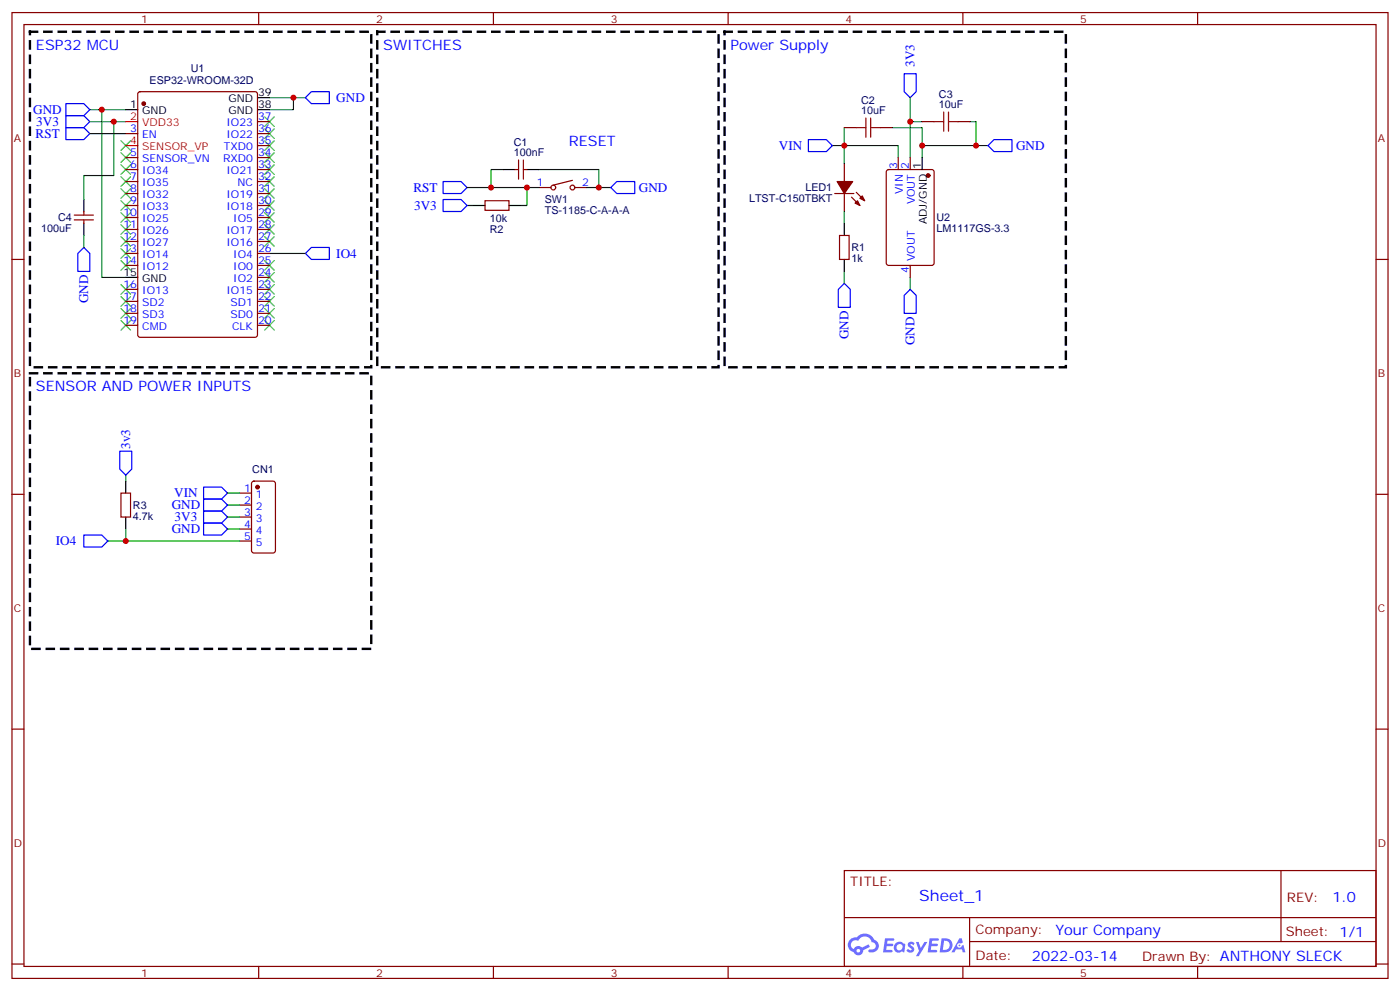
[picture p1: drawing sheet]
<svg xmlns="http://www.w3.org/2000/svg" width="412mm" height="292mm" viewBox="0 0 412 292" stroke-linecap="round" stroke-linejoin="round" font-family="sans-serif">
<g fill="none" stroke="#870000" stroke-width=".35">
<path d="M3.5 3.7h405.4v284.3h-405.4zM7.1 7.2h398.2v277.3h-398.2zM76.2 3.7v3.5M145.3 3.7v3.5M214.5 3.7v3.5M283.6 3.7v3.5M352.8 3.7v3.5M3.5 76.4h3.6M405.3 76.4h3.6M3.5 145.5h3.6M405.3 145.5h3.6M3.5 214.7h3.6"/>
<path d="M405.3 214.7h3.6M248.7 256.3h156.6v28.2h-156.6zM377.3 256.3v20.9M248.7 270.1h156.5M285.6 277.2h119.6M285.6 270.1v14.2M3.5 283.8h3.6M76.2 284.5v3.5M145.3 284.5v3.5M214.5 284.5v3.5M283.6 284.5v3.5M352.8 284.5v3.5"/>
<path d="M405.3 283.8h3.6"/>
</g>
<g fill="#5487ff">
<path d="M267.7 277.5a1.22 1.22 0 0 1 1.7 .2l-.4 .6a.47 .47 0 0 0-.3-.4 .47 .47 0 0 0-.5 .2l.1 .2a1.14 1.14 0 0 1 .8 1.8 1.14 1.14 0 0 1-1.9 0l-.2-.2 .5-.6 .7 .5a.29 .29 0 0 0 .3-.3 .29 .29 0 0 0-.2-.3 1.04 1.04 0 0 1-.6-1.7z"/>
<path d="M260.7 276.2h2.4l.3 .2-.2 .5-1.8 .1-.1 .8h1.5l.3 .4-.3 .4h-1.6l-.2 1.1h1.7l.2 .3-.2 .3-2.6 .1z"/>
<path d="M273.8 276.2h2.4l.3 .2-.1 .5-1.8 .1-.2 .8h1.6l.3 .4-.4 .4-1.6-.1-.1 1.1 1.7 .1 .2 .3-.2 .3-2.6 .1z"/>
<path d="M282.6 276.2h.7l.3 1.3-.6 .3a.69 .69 0 0 0-1 .3 .69 .69 0 0 0 .4 .9 .69 .69 0 0 0 .9-.6l.5-.2 .6 2.2h-.8l-.2-.9h-1.8l-.5 .9h-.8z"/>
<path d="M269.8 277.3h.8l.6 1.8 1.1-1.8h.9l-2.6 4.2h-.8l.9-1.5z"/>
<path d="M277.4 276.2l-.6 4.2h1.3a2.11 2.11 0 0 0 2.5-2.1 2.11 2.11 0 0 0-2.5-2.1zM278.1 277a1.39 1.39 0 0 1 1.7 1.4 1.39 1.39 0 0 1-1.8 1.2h-.3z"/>
<path d="M263.7 277.8a1.54 1.54 0 0 0-.1 2.2 1.54 1.54 0 0 0 2.2 .1l.6 .3 .3-2.3-.2-.3h-.4a1.49 1.49 0 0 0-2.4 0zM264 278.8a.94 .94 0 0 1 1.8 0 .94 .94 0 0 1-1.8 0z"/>
<path d="M250.4 276.6a2.18 2.18 0 0 0 1.1 3.7 1.44 1.44 0 0 0 1.6 .9 1.44 1.44 0 0 0 1.2-1.4l2-1.1-.5-.7-1.9 1a1.47 1.47 0 0 0-2.4 .4 1.39 1.39 0 0 1-.7-1.9 1.39 1.39 0 0 1 2-.5 2.12 2.12 0 0 1 2.2-1.3 2.12 2.12 0 0 1 1.9 1.7 1.14 1.14 0 0 1 1.1 1.4 1.14 1.14 0 0 1-1.7 .7 .43 .43 0 0 0-.5 .4 .43 .43 0 0 0 .4 .5 1.98 1.98 0 0 0 2.5-1.2 1.98 1.98 0 0 0-1.2-2.6 3.1 3.1 0 0 0-5.3-.6l-.9 .1zM252.3 279.9a.55 .55 0 0 1 1.1 0 .55 .55 0 0 1-1.1 0z"/>
<circle cx="282.6" cy="278.3" r=".26"/>
</g>
<path d="M8.8 9.3h100.6v98.8h-100.6zM111.1 9.3h100.6v98.8h-100.6zM213.4 9.3h100.6v98.8h-100.6zM8.8 109.9h100.6v81.1h-100.6z" fill="none" stroke="#000" stroke-width=".71" stroke-dasharray="2.1 2.1"/>
<g fill="none" stroke="#870000" stroke-width=".35">
<path d="M37 39.3h3.6M40.8 27.2l.5-.2h33.8l.7 .4v71.2l-.4 .7h-34.1l-.7-.5v-71.1zM75.8 35.8h3.6M75.8 39.3h3.6M248.7 37.6h3.5M259.3 37.6h3.5M271.6 35.8h3.6M282.2 35.8h3.6M37 57h3.6M37 49.9h3.6M37 46.4h3.6M37 53.4h3.6"/>
<path d="M75.8 57h3.6M75.8 49.9h3.6M75.8 42.9h3.6M75.8 46.4h3.6M75.8 53.4h3.6M142.9 59.1h7v2.8h-7zM151.7 49.9h1.1M152.8 47.1v5.6M154.2 47.1v5.6M154.2 49.9h1M158.7 55.2h3.6M168.6 53.1l-5.6 1.4"/>
<path d="M169.3 55.2h3.6M245.9 57h5.6M248.7 48.2v5.2M248.7 57v5.3M250.8 58l2.5 2.5M252.2 56.6l2.5 2.5M261.3 50.1l.5-.2h12.7l.6 .4 .1 27.1-.5 .7h-12.9l-.7-.4v-27.1zM264.6 46.4v3.5M268.1 46.4v3.5M21.9 63.3h5.6M21.9 64.7h5.6M24.7 62.3v1"/>
<path d="M24.7 64.7v1.1M37 60.5h3.6M37 64h3.6M37 67.6h3.6M37 71.1h3.6M37 74.6h3.6M37 78.1h3.6M75.8 60.5h3.6M75.8 64h3.6M75.8 67.6h3.6M75.8 71.1h3.6M75.8 74.6h3.6"/>
<path d="M75.8 78.1h3.6M247.3 69.3h2.8v7.1h-2.8zM268.1 78.1v3.6M37 85.2h3.6M37 88.7h3.6M37 92.3h3.6M37 95.8h3.6M75.8 81.7h3.6M75.8 85.2h3.6M75.8 88.7h3.6M75.8 92.3h3.6M75.8 95.8h3.6"/>
<path d="M35.6 145.2h2.9v7h-2.9zM70.6 145.2h3.5M70.6 148.7h3.5M70.6 152.2h3.5M70.6 155.8h3.5M70.6 159.3h3.5M74.3 141.8l.5-.2h5.6l.7 .5v20l-.4 .7h-5.9l-.7-.5v-20z"/>
<circle cx="163" cy="55.2" r=".71"/>
<circle cx="168.6" cy="55.2" r=".71"/>
</g>
<g fill="#870000" stroke="#870000" stroke-width=".35">
<path d="M246.6 53.4h4.6l-2.5 3.6z"/>
<path d="M253.3 58.4l.7-.7 .7 1.4z"/>
<path d="M251.9 59.8l.7-.7 .7 1.4z"/>
<circle cx="75.8" cy="143.4" r=".53"/>
<circle cx="273.4" cy="51.7" r=".53"/>
<circle cx="42.3" cy="30.5" r=".53"/>
</g>
<g fill="none" stroke="#00f" stroke-width=".35">
<path d="M19.4 30.5h5.3l1.8 1.8-1.8 1.7h-5.3zM19.4 34h5.3l1.8 1.8-1.8 1.8h-5.3zM19.4 37.6h5.3l1.8 1.7-1.8 1.8h-5.3zM90 28.8l1.7-1.8h5.3v3.5h-5.3zM266.3 21.7h3.6v5.3l-1.8 1.8-1.8-1.8zM130.5 53.4h5.3l1.8 1.8-1.8 1.8h-5.3zM130.5 58.7h5.3l1.8 1.8-1.8 1.8h-5.3zM181.7 53.4h5.3v3.6h-5.3l-1.8-1.8zM238.1 41.1h5.3l1.8 1.8-1.8 1.7h-5.3zM291 42.9l1.8-1.8h5.3v3.5h-5.3zM24.7 72.8l1.8 1.8v5.3h-3.6v-5.3zM90 74.6l1.7-1.8h5.3v3.6h-5.3z"/>
<path d="M248.7 83.4l1.8 1.8v5.3h-3.6v-5.3zM268.1 85.2l1.8 1.8v5.3h-3.6v-5.3zM35.3 132.8h3.5v5.3l-1.8 1.8-1.7-1.8zM24.7 157.5h5.3l1.7 1.8-1.7 1.7h-5.3zM60 143.4h5.3l1.7 1.8-1.7 1.7h-5.3zM60 146.9h5.3l1.7 1.8-1.7 1.8h-5.3zM60 154h5.3l1.7 1.8-1.7 1.7h-5.3zM60 150.5h5.3l1.7 1.7-1.7 1.8h-5.3z"/>
</g>
<g fill="none" stroke="#008700" stroke-width=".35">
<path d="M26.5 32.3h3.5M26.5 35.8h10.5M26.5 39.3h10.5M33.5 35.8v15.9h-8.8v7M37 32.3h-7v49.4h7M79.4 28.8h7v3.5h-7M86.4 28.8h3.6M248.7 37.6v10.6M262.8 37.6h8.8v5.3M268.1 35.8h3.5M268.1 28.8v17.6M285.8 35.8h1.7v7.1"/>
<path d="M137.6 55.2h21.1M148.2 49.9h-3.6v5.3M155.2 55.2v5.3h-1.7M158.7 49.9h17.7v5.3M172.9 55.2h7M245.2 42.9h19.4v3.5M291 42.9h-19.4v3.5M24.7 69.3v3.5M79.4 74.6h10.6M137.6 60.5h1.7M248.7 62.3v3.5M248.7 79.9v3.5"/>
<path d="M268.1 81.7v3.5M37 139.9v1.7M31.7 159.3h38.9M37 155.8v3.5M67 145.2h3.6M67 148.7h3.6M67 155.8h3.6M67 152.2h3.6"/>
</g>
<g fill="none" stroke="#000" stroke-width=".35">
<path d="M37 32.3h3.6M75.8 28.8h3.6M75.8 32.3h3.6M24.7 58.7v3.6M148.2 49.9h3.5M155.2 49.9h3.5M271.6 46.4v3.5M24.7 65.8v3.5M139.3 60.5h3.6M149.9 60.5h3.6M248.7 65.8v3.5M248.7 76.4v3.5"/>
<path d="M37 81.7h3.6M37 141.6v3.6M37 152.2v3.6"/>
</g>
<g fill="none" stroke="#3c3" stroke-width=".35">
<path d="M78 34.4l2.8 2.8M78 37.9l2.8 2.8M80.8 34.4l-2.8 2.8M80.8 37.9l-2.8 2.8M35.6 59.1l2.9 2.8M35.6 55.6l2.9 2.8M35.6 52l2.9 2.9M35.6 48.5l2.9 2.8M35.6 45l2.9 2.8M35.6 41.5l2.9 2.8M38.5 59.1l-2.9 2.8M38.5 55.6l-2.9 2.8"/>
<path d="M38.5 52l-2.9 2.9M38.5 48.5l-2.9 2.8M38.5 45l-2.9 2.8M38.5 41.5l-2.9 2.8M78 48.5l2.8 2.8M78 52l2.8 2.9M78 55.6l2.8 2.8M78 59.1l2.8 2.8M78 41.5l2.8 2.8M78 45l2.8 2.8M80.8 52l-2.8 2.9M80.8 41.5l-2.8 2.8"/>
<path d="M80.8 48.5l-2.8 2.8M80.8 55.6l-2.8 2.8M80.8 59.1l-2.8 2.8M80.8 45l-2.8 2.8M35.6 76.7l2.9 2.9M35.6 73.2l2.9 2.8M35.6 69.7l2.9 2.8M35.6 66.1l2.9 2.9M35.6 62.6l2.9 2.8M38.5 76.7l-2.9 2.9M38.5 73.2l-2.9 2.8M38.5 69.7l-2.9 2.8"/>
<path d="M38.5 66.1l-2.9 2.9M38.5 62.6l-2.9 2.8M78 62.6l2.8 2.8M78 66.1l2.8 2.9M78 69.7l2.8 2.8M78 76.7l2.8 2.9M80.8 62.6l-2.8 2.8M80.8 66.1l-2.8 2.9M80.8 69.7l-2.8 2.8M80.8 76.7l-2.8 2.9M35.6 94.4l2.9 2.8M35.6 90.8l2.9 2.9"/>
<path d="M35.6 87.3l2.9 2.8M35.6 83.8l2.9 2.8M38.5 94.4l-2.9 2.8M38.5 90.8l-2.9 2.9M38.5 87.3l-2.9 2.8M38.5 83.8l-2.9 2.8M78 80.3l2.8 2.8M78 83.8l2.8 2.8M78 87.3l2.8 2.8M78 90.8l2.8 2.9M78 94.4l2.8 2.8M80.8 80.3l-2.8 2.8"/>
<path d="M80.8 83.8l-2.8 2.8M80.8 87.3l-2.8 2.8M80.8 90.8l-2.8 2.9M80.8 94.4l-2.8 2.8"/>
</g>
<path d="M252.2 37.6h2.9M255.1 34.7v5.7M256.5 37.6h2.8M256.5 34.7v5.7M275.2 35.8h2.8M278 33v5.6M279.4 35.8h2.8M279.4 33v5.6" fill="none" stroke="#a10000" stroke-width=".35"/>
<path d="M37 35.8h3.6M37 42.9h3.6" fill="none" stroke="#f00" stroke-width=".35"/>
<g fill="#c00">
<circle cx="37" cy="159.3" r=".88"/>
<circle cx="30" cy="32.3" r=".88"/>
<circle cx="86.4" cy="28.8" r=".88"/>
<circle cx="268.1" cy="35.8" r=".88"/>
<circle cx="287.5" cy="42.9" r=".88"/>
<circle cx="271.6" cy="42.9" r=".88"/>
<circle cx="248.7" cy="42.9" r=".88"/>
<circle cx="155.2" cy="55.2" r=".88"/>
<circle cx="144.6" cy="55.2" r=".88"/>
<circle cx="176.4" cy="55.2" r=".88"/>
<circle cx="33.5" cy="35.8" r=".88"/>
</g>
<text font-size="4.6" fill="#00f" x="270.8" y="265.3">Sheet_1</text>
<g font-size="4.2" fill="#00f">
<text x="10.6" y="14.6">ESP32 MCU</text>
<text x="112.9" y="14.6">SWITCHES</text>
<text x="215.2" y="14.6">Power Supply</text>
<text x="167.6" y="42.9">RESET</text>
<text x="10.6" y="115.2">SENSOR AND POWER INPUTS</text>
<text x="392.5" y="265.6">1.0</text>
<text x="310.9" y="275.1">Your Company</text>
<text x="304" y="282.9">2022-03-14</text>
</g>
<g font-size="3.9" fill="#00f">
<text x="269.4" y="19.6" transform="rotate(-90 269.4 19.6)">3V3</text>
<text x="9.8" y="33.5">GND</text>
<text x="99.1" y="30.1">GND</text>
<text x="10.5" y="40.6">RST</text>
<text x="10.7" y="37.1">3V3</text>
<text x="229.5" y="44.1">VIN</text>
<text x="299.3" y="44.1">GND</text>
<text x="121.8" y="56.5">RST</text>
<text x="188.2" y="56.5">GND</text>
<text x="122" y="61.8">3V3</text>
<text x="99.1" y="75.9">IO4</text>
<text x="25.9" y="89.3" transform="rotate(-90 25.9 89.3)">GND</text>
<text x="250" y="99.9" transform="rotate(-90 250 99.9)">GND</text>
<text x="269.4" y="101.6" transform="rotate(-90 269.4 101.6)">GND</text>
<text x="38.3" y="132.1" transform="rotate(-90 38.3 132.1)">3v3</text>
<text x="50.6" y="150">GND</text>
<text x="51.3" y="146.4">VIN</text>
<text x="51.4" y="153.5">3V3</text>
<text x="16.5" y="160.5">IO4</text>
<text x="50.6" y="157">GND</text>
</g>
<g font-size="3.9" fill="#800">
<text x="250.5" y="260.9">TITLE:</text>
<text x="379.1" y="265.6">REV:</text>
<text x="287.4" y="275.1">Company:</text>
<text x="378.7" y="275.7">Sheet: 1/1</text>
<text x="287.4" y="282.8">Date:</text>
<text x="336.4" y="282.8">Drawn By: ANTHONY SLECK</text>
</g>
<g font-size="3.2" fill="#800">
<text x="41.6" y="6.7">1</text>
<text x="110.8" y="6.7">2</text>
<text x="179.9" y="6.7">3</text>
<text x="249.1" y="6.7">4</text>
<text x="318.2" y="6.7">5</text>
<text x="4.1" y="41.8">A</text>
<text x="405.9" y="41.8">A</text>
<text x="4.1" y="110.9">B</text>
<text x="405.9" y="110.9">B</text>
<text x="4.1" y="180.1">C</text>
<text x="405.9" y="180.1">C</text>
<text x="4.1" y="249.2">D</text>
<text x="405.9" y="249.2">D</text>
<text x="41.6" y="287.5">1</text>
<text x="110.8" y="287.5">2</text>
<text x="179.9" y="287.5">3</text>
<text x="249.1" y="287.5">4</text>
<text x="318.2" y="287.5">5</text>
</g>
<g font-size="3.2" fill="#000080">
<text x="56.2" y="21.1">U1</text>
<text x="44.1" y="24.6">ESP32-WROOM-32D</text>
<text x="276.6" y="28.8">C3</text>
<text x="253.7" y="33.7">10uF</text>
<text x="253.7" y="30.5">C2</text>
<text x="276.6" y="31.9">10uF</text>
<text x="151.4" y="46">100nF</text>
<text x="151.4" y="42.9">C1</text>
<text x="160.5" y="59.9">SW1</text>
<text x="220.7" y="59.5">LTST-C150TBKT</text>
<text x="237.2" y="56.4">LED1</text>
<text x="17.1" y="65.1">C4</text>
<text x="144.3" y="65.4">10k</text>
<text x="160.5" y="63.1">TS-1185-C-A-A-A</text>
<text x="275.9" y="65.1">U2</text>
<text x="12.2" y="68.3">100uF</text>
<text x="144.3" y="68.7">R2</text>
<text x="275.9" y="68.3">LM1117GS-3.3</text>
<text x="250.8" y="77.1">1k</text>
<text x="250.8" y="74">R1</text>
<text x="74.3" y="139.2">CN1</text>
<text x="39.2" y="149.8">R3</text>
<text x="39.2" y="153">4.7k</text>
</g>
<g font-size="3.2">
<text x="76" y="28.4">39</text>
<text x="38.4" y="31.9">1</text>
<text x="41.9" y="33.7">GND</text>
<text x="67.3" y="30.2">GND</text>
<text x="67.3" y="33.7">GND</text>
<text x="76" y="31.9">38</text>
<text x="271.3" y="49.7" transform="rotate(-90 271.3 49.7)">1</text>
<text x="273" y="66" transform="rotate(-90 273 66)">ADJ/GND</text>
<text x="36.4" y="81.3">15</text>
<text x="41.9" y="83.1">GND</text>
</g>
<g font-size="3.2" fill="#f00">
<text x="38.4" y="35.5">2</text>
<text x="41.9" y="37.2">VDD33</text>
<text x="38.4" y="42.5">4</text>
<text x="41.9" y="44.3">SENSOR_VP</text>
</g>
<g font-size="3.2" fill="#00f">
<text x="76" y="35.5">37</text>
<text x="38.4" y="39">3</text>
<text x="41.9" y="40.7">EN</text>
<text x="66.7" y="37.2">IO23</text>
<text x="66.7" y="40.7">IO22</text>
<text x="76" y="39">36</text>
<text x="38.4" y="46">5</text>
<text x="41.9" y="47.8">SENSOR_VN</text>
<text x="65.7" y="47.8">RXD0</text>
<text x="66" y="44.3">TXD0</text>
<text x="76" y="42.5">35</text>
<text x="76" y="46">34</text>
<text x="38.4" y="53.1">7</text>
<text x="38.4" y="49.6">6</text>
<text x="41.9" y="51.3">IO34</text>
<text x="66.7" y="51.3">IO21</text>
<text x="76" y="49.6">33</text>
<text x="76" y="53.1">32</text>
<text x="264.2" y="49.7" transform="rotate(-90 264.2 49.7)">3</text>
<text x="267.8" y="49.7" transform="rotate(-90 267.8 49.7)">2</text>
<text x="38.4" y="56.6">8</text>
<text x="41.9" y="58.4">IO32</text>
<text x="41.9" y="54.9">IO35</text>
<text x="66.7" y="58.4">IO19</text>
<text x="70" y="54.9">NC</text>
<text x="76" y="56.6">31</text>
<text x="158.1" y="54.9">1</text>
<text x="171.4" y="54.9">2</text>
<text x="266" y="57.1" transform="rotate(-90 266 57.1)">VIN</text>
<text x="36.4" y="63.7">10</text>
<text x="38.4" y="60.1">9</text>
<text x="41.9" y="65.4">IO25</text>
<text x="41.9" y="61.9">IO33</text>
<text x="66.7" y="61.9">IO18</text>
<text x="68.7" y="65.4">IO5</text>
<text x="76" y="60.1">30</text>
<text x="76" y="63.7">29</text>
<text x="269.5" y="60.2" transform="rotate(-90 269.5 60.2)">VOUT</text>
<text x="36.4" y="70.7">12</text>
<text x="36.4" y="67.2">11</text>
<text x="41.9" y="69">IO26</text>
<text x="66.7" y="69">IO17</text>
<text x="76" y="67.2">28</text>
<text x="76" y="70.7">27</text>
<text x="36.4" y="77.8">14</text>
<text x="36.4" y="74.3">13</text>
<text x="41.9" y="76">IO14</text>
<text x="41.9" y="72.5">IO27</text>
<text x="66.7" y="72.5">IO16</text>
<text x="68.7" y="76">IO4</text>
<text x="76" y="74.3">26</text>
<text x="76" y="77.8">25</text>
<text x="269.5" y="76.8" transform="rotate(-90 269.5 76.8)">VOUT</text>
<text x="41.9" y="79.6">IO12</text>
<text x="68.7" y="79.6">IO0</text>
<text x="68.7" y="83.1">IO2</text>
<text x="76" y="81.3">24</text>
<text x="267.8" y="80.3" transform="rotate(-90 267.8 80.3)">4</text>
<text x="36.4" y="88.4">17</text>
<text x="36.4" y="84.8">16</text>
<text x="41.9" y="86.6">IO13</text>
<text x="66.7" y="86.6">IO15</text>
<text x="76" y="84.8">23</text>
<text x="76" y="88.4">22</text>
<text x="36.4" y="95.4">19</text>
<text x="36.4" y="91.9">18</text>
<text x="41.9" y="93.7">SD3</text>
<text x="41.9" y="90.1">SD2</text>
<text x="67.9" y="90.1">SD1</text>
<text x="67.9" y="93.7">SD0</text>
<text x="76" y="91.9">21</text>
<text x="76" y="95.4">20</text>
<text x="41.9" y="97.2">CMD</text>
<text x="68.4" y="97.2">CLK</text>
<text x="71.9" y="144.8">1</text>
<text x="71.9" y="148.3">2</text>
<text x="75.4" y="146.6">1</text>
<text x="71.9" y="151.9">3</text>
<text x="71.9" y="155.4">4</text>
<text x="75.4" y="150.1">2</text>
<text x="75.4" y="153.6">3</text>
<text x="71.9" y="158.9">5</text>
<text x="75.4" y="157.2">4</text>
<text x="75.4" y="160.7">5</text>
</g>
</svg>
